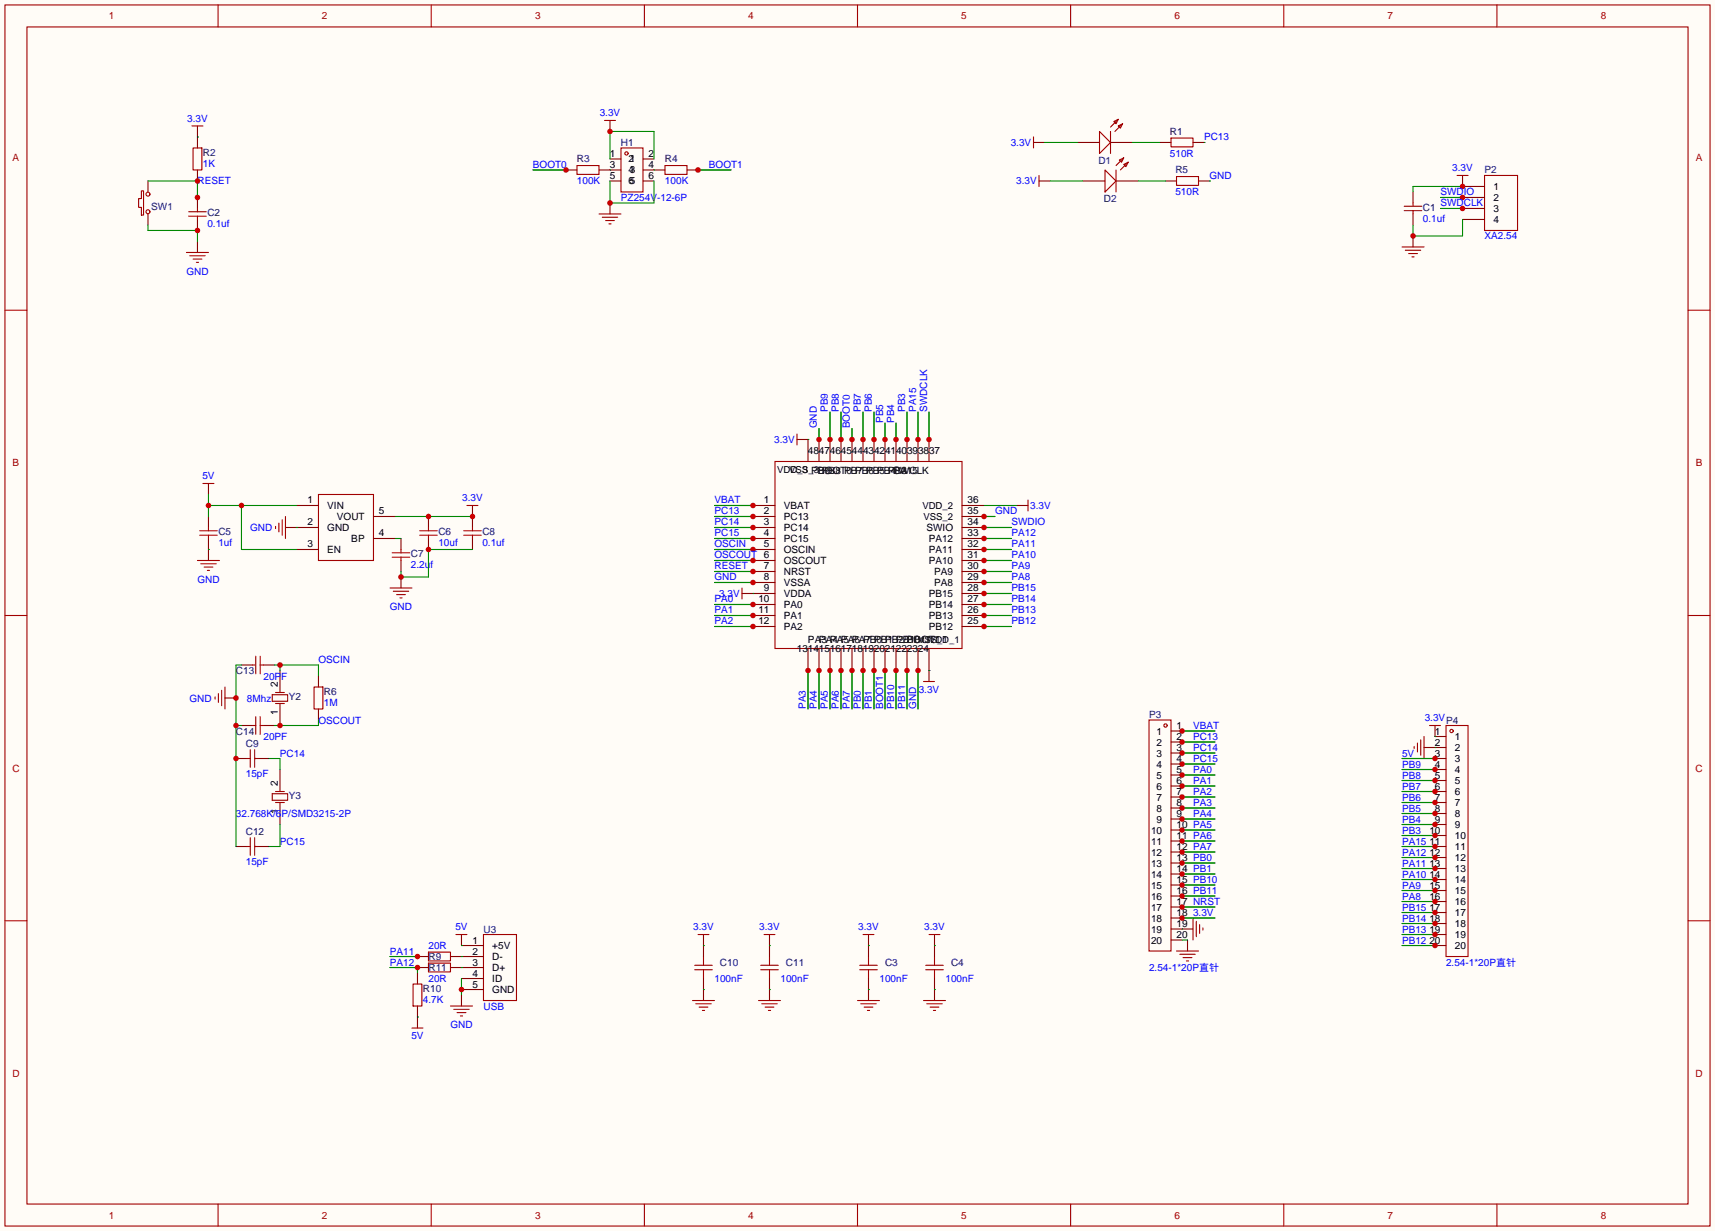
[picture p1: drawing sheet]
<svg xmlns="http://www.w3.org/2000/svg" width="396mm" height="284mm" viewBox="0 0 396 284" stroke-linecap="round" stroke-linejoin="round" font-family="sans-serif">
<path d="M0 0h396v284.2h-396z" fill="#fffcf7"/>
<g fill="none" stroke="#870000" stroke-width=".25">
<path d="M45.6 29.1v5.1M45.6 39.2v2.6M130.7 39.2h2.5M138.3 39.2h5.1M140.8 27.8v2.6M140.8 36.7h2.6M148.5 36.7h2.5M148.5 39.2h5M158.6 39.2h2.6M238.6 32.9h2.6M248.8 32.9h5.1M256.4 32.9h5.1"/>
<path d="M267.8 32.9h2.6M275.5 32.9h2.5M34.2 41.8v2.5M34.2 49.4v2.5M45.6 45.6v2.5M45.6 50.7v2.5M45.6 55.8v2.5M140.8 41.8h2.6M140.8 46.9v2.5M148.5 41.8h2.5M239.9 41.8h2.5M250.1 41.8h5"/>
<path d="M257.7 41.8h5.1M269.1 41.8h2.6M276.7 41.8h2.6M326.3 44.3v2.6M326.3 49.4v2.5M326.3 54.5v2.5M337.7 40.5v2.6h5.1M337.7 45.6h5.1M337.7 48.1h5.1M337.7 50.7h5.1M48.1 111.6v2.6M48.1 119.3v2.5"/>
<path d="M68.5 116.7h5M86.2 119.3h5.1M98.9 119.3v2.5M109.1 116.7v5.1M173.9 116.7h5M173.9 119.3h5M184 101.5h2.6v5.1M189.1 101.5v5.1M191.6 101.5v5.1M194.2 101.5v5.1M196.7 101.5v5.1M199.3 101.5v5.1"/>
<path d="M201.8 101.5v5.1M204.3 101.5v5.1M206.9 101.5v5.1M209.4 101.5v5.1M212 101.5v5.1M214.5 101.5v5.1M222.1 116.7h5.1M222.1 119.3h5.1M234.8 116.7h2.6M48.1 124.3v5.1M65.9 121.8h7.6M68.5 126.9h5"/>
<path d="M86.2 124.3h5.1M92.6 124.3v2.6M92.6 129.4v2.6M92.6 133.2v2.6M98.9 124.3v2.6M109.1 124.3v2.6M171.3 137h7.6M173.9 121.8h5M173.9 126.9h5M173.9 124.3h5M173.9 139.6h5M173.9 134.5h5"/>
<path d="M173.9 132h5M173.9 129.4h5M222.1 121.8h5.1M222.1 137h5.1M222.1 126.9h5.1M222.1 124.3h5.1M222.1 139.6h5.1M222.1 134.5h5.1M222.1 132h5.1M222.1 129.4h5.1M55.8 153.5h2.5M60.8 153.5h2.6"/>
<path d="M64.6 154.8v5.1M73.5 156.1v2.5M173.9 144.7h5M173.9 142.1h5M186.6 149.7v5.1M189.1 149.7v5.1M191.6 149.7v5.1M194.2 149.7v5.1M196.7 149.7v5.1M199.3 149.7v5.1M201.8 149.7v5.1M204.3 149.7v5.1"/>
<path d="M206.9 149.7v5.1M209.4 149.7v5.1M212 149.7v5.1M214.5 149.7v7.7M222.1 144.7h5.1M222.1 142.1h5.1M51.9 161.2h2.6M54.5 175.1h2.5M55.8 167.5h2.5M59.6 175.1h2.5M60.8 167.5h2.6M64.6 162.4v5.1"/>
<path d="M64.6 177.7v5.1M73.5 163.7v2.5M270.4 168.8h2.5M270.4 171.3h2.5M270.4 173.9h2.5M270.4 176.4h2.5M270.4 178.9h2.5M328.8 172.6h5.1M331.3 167.5v2.6h2.6M331.3 175.1h2.6M331.3 177.7h2.6M54.5 195.5h2.5"/>
<path d="M59.6 195.5h2.5M64.6 185.3v5.1M270.4 181.5h2.5M270.4 184h2.5M270.4 186.6h2.5M270.4 189.1h2.5M270.4 191.6h2.5M270.4 194.2h2.5M270.4 196.7h2.5M270.4 199.3h2.5M331.3 195.5h2.6M331.3 180.2h2.6"/>
<path d="M331.3 182.8h2.6M331.3 185.3h2.6M331.3 187.8h2.6M331.3 190.4h2.6M331.3 192.9h2.6M331.3 198h2.6M106.6 215.8v2.5h5M162.4 215.8v5.1M177.7 215.8v5.1M200.5 215.8v5.1M215.8 215.8v5.1M270.4 214.5h5.1"/>
<path d="M270.4 201.8h2.5M270.4 204.3h2.5M270.4 206.9h2.5M270.4 209.4h2.5M270.4 212h2.5M270.4 217h2.5M274.2 217v2.6M331.3 200.5h2.6M331.3 203.1h2.6M331.3 205.6h2.6M331.3 208.2h2.6M331.3 210.7h2.6"/>
<path d="M331.3 213.2h2.6M331.3 215.8h2.6M331.3 218.3h2.6M96.4 224.7v2.5M96.4 232.3v5.1M96.4 220.9h2.5M96.4 223.4h2.5M104 220.9h7.6M104 223.4h7.6M106.6 229.7v2.6M106.6 225.9h5M106.6 228.5h5"/>
<path d="M162.4 225.9v5.1M177.7 225.9v5.1M200.5 225.9v5.1M215.8 225.9v5.1"/>
</g>
<g fill="none" stroke="#a10000" stroke-width=".25">
<path d="M1.1 1.1h393.7v282h-393.7zM6.2 6.2h383.6v271.8h-383.6zM50.4 1.1v5.1M99.6 1.1v5.1M148.8 1.1v5.1M198 1.1v5.1M247.2 1.1v5.1M296.4 1.1v5.1M345.6 1.1v5.1M44.3 29.1h2.6M44.6 34.2h2v5h-2zM133.2 38.2h5.1v2.1h-5.1z"/>
<path d="M139.6 27.8h2.5M143.4 34.2h5.1v10.1h-5.1zM153.5 38.2h5.1v2.1h-5.1zM238.6 31.6v2.6M253.9 30.4l2.5 2.5-2.5 2.5zM255.1 39.2l2.6 2.6-2.6 2.5zM256.4 30.4v5M257.2 28.1l1-.5-.5 1zM257.7 39.2v5.1M258.2 29.1l1-.5-.5 1zM258.2 27.6l-1.8 1.7M258.4 37l1.1-.6-.5 1.1z"/>
<path d="M259.2 28.6l-1.8 1.8M259.5 38l1-.5-.5 1zM259.5 36.4l-1.8 1.8M260.5 37.5l-1.8 1.7M270.4 31.9h5.1v2h-5.1zM32.6 44.1h.5v5.6h-.5v-1.8h-.6v-2.1h.6zM43.1 58.3h5M43.6 49.9h4M43.6 48.9h4M43.8 59.1h3.6M44.6 59.8h2M45.6 48.1v.8"/>
<path d="M45.6 49.9v.8M138.3 49.4h5.1M139.1 50.2h3.5M139.8 50.9h2.1M140.6 51.7h.5M239.9 40.5v2.6M271.7 40.8h5v2h-5zM323.7 57h5.1M324.2 48.6h4.1M324.2 47.6h4.1M324.5 57.8h3.5M325.2 58.5h2.1"/>
<path d="M326 59.3h.5M326.3 46.9v.7M326.3 48.6v.8M336.4 40.5h2.6M342.8 40.5h7.6v12.7h-7.6zM1.1 71.6h5.1M45.3 60.6h.5M389.8 71.6h5M46.9 111.6h2.5M65.9 119.3v5M73.5 114.2h12.7v15.2h-12.7zM107.8 116.7h2.6"/>
<path d="M178.9 106.6h43.2v43.1h-43.2zM184 100.2v2.5M237.4 115.4v2.6M45.6 129.4h5.1M46.1 123.6h4.1M46.1 122.6h4.1M46.4 130.2h3.5M47.1 130.9h2M47.9 131.7h.5M48.1 121.8v.8M48.1 123.6v.7M63.6 121.5v.5"/>
<path d="M64.4 120.8v2M65.2 120v3.6M90 135.8h5.1M90.6 128.7h4M90.6 127.6h4M90.8 136.5h3.6M91.6 137.3h2M92.3 138h.5M92.6 126.9v.7M92.6 128.7v.7M96.9 123.6h4.1M96.9 122.6h4.1"/>
<path d="M98.9 121.8v.8M98.9 123.6v.7M107.1 123.6h4M107.1 122.6h4M109.1 121.8v.8M109.1 123.6v.7M171.3 135.8v2.5M1.1 142.1h5.1M51.2 159.4v3.5M51.9 158.6v5.1M58.3 153.5h.8M59.1 151.5v4.1"/>
<path d="M60.1 151.5v4.1M60.1 153.5h.7M63.6 159.9h2.1M72.5 158.6h2v5.1h-2zM213.2 157.4h2.6M389.8 142.1h5M49.7 160.9v.5M50.4 160.1v2.1M57 175.1h.8M57.8 173.1v4.1M58.3 167.5h.8M58.8 173.1v4.1"/>
<path d="M58.8 175.1h.8M59.1 165.5v4M60.1 167.5h.7M60.1 165.5v4M62.9 160.4h3.5v1.5h-3.5zM63.6 162.4h2.1M265.3 166.2h5.1v53.4h-5.1zM326.5 172.3v.5M327.3 171.6v2M328 170.8v3.6M328.8 170.1v5M330.1 167.5h2.5"/>
<path d="M333.9 167.5h5.1v53.4h-5.1zM57 195.5h.8M57.8 193.4v4.1M58.8 193.4v4.1M58.8 195.5h.8M62.9 183.3h3.5v1.5h-3.5zM63.6 182.8h2.1M63.6 185.3h2.1M1.1 212.6h5.1M98.9 219.8h5.1v2.1h-5.1zM105.3 215.8h2.5M111.6 215.8h7.7v15.2h-7.7z"/>
<path d="M161.2 215.8h2.5M176.4 215.8h2.5M199.3 215.8h2.5M214.5 215.8h2.5M271.7 219.6h5M275.5 212v5M276.2 212.7v3.6M277 213.5v2M277.7 214.2v.6M389.8 212.6h5M95.1 237.4h2.6M95.4 227.2h2v5.1h-2z"/>
<path d="M98.9 222.4h5.1v2h-5.1zM104 232.3h5.1M104.8 233h3.5M105.5 233.8h2.1M106.3 234.6h.5M159.9 231h5.1M160.4 223.9h4.1M160.4 222.9h4.1M160.7 231.8h3.5M161.4 232.5h2M162.2 233.3h.5M162.4 220.9v2"/>
<path d="M162.4 223.9v2M175.1 231h5.1M175.6 223.9h4.1M175.6 222.9h4.1M175.9 231.8h3.6M176.7 232.5h2M177.4 233.3h.5M177.7 220.9v2M177.7 223.9v2M198 231h5.1M198.5 223.9h4.1M198.5 222.9h4.1"/>
<path d="M198.8 231.8h3.5M199.5 232.5h2M200.3 233.3h.5M200.5 220.9v2M200.5 223.9v2M213.2 231h5.1M213.7 223.9h4.1M213.7 222.9h4.1M214 231.8h3.6M214.8 232.5h2M215.5 233.3h.5M215.8 220.9v2"/>
<path d="M215.8 223.9v2M272.4 220.3h3.6M273.2 221.1h2M273.9 221.9h.5M50.4 278v5.1M99.6 278v5.1M148.8 278v5.1M198 278v5.1M247.2 278v5.1M296.4 278v5.1M345.6 278v5.1"/>
<circle cx="144.7" cy="35.4" r=".38"/>
<circle cx="34.2" cy="44.8" r=".46"/>
<circle cx="34.2" cy="48.9" r=".46"/>
<circle cx="269.1" cy="167.5" r=".38"/>
<circle cx="335.2" cy="168.8" r=".38"/>
</g>
<path d="M106.6 218.3h.1M106.6 225.9v3.8" fill="none" stroke="#008700" stroke-width=".25"/>
<circle cx="106.6" cy="228.5" r=".63" fill="#c00"/>
<path d="M55.8 153.5h-1.3v42M54.5 167.5h1.3" fill="none" stroke="#008700" stroke-width=".25"/>
<g fill="#c00">
<circle cx="54.5" cy="161.2" r=".63"/>
<circle cx="54.5" cy="167.5" r=".63"/>
<circle cx="54.5" cy="175.1" r=".63"/>
</g>
<path d="M241.2 32.9h7.6M34.2 51.9v1.3h11.4v2.6" fill="none" stroke="#008700" stroke-width=".25"/>
<circle cx="45.6" cy="53.2" r=".63" fill="#c00"/>
<path d="M45.6 31.6h.1M48.1 114.2v5.1M48.1 116.7h20.4M55.8 116.7v10.2h12.7M48.1 126.9h.1" fill="none" stroke="#008700" stroke-width=".25"/>
<g fill="#c00">
<circle cx="48.1" cy="116.7" r=".63"/>
<circle cx="55.8" cy="116.7" r=".63"/>
</g>
<path d="M91.3 119.3h17.8" fill="none" stroke="#008700" stroke-width=".25"/>
<g fill="#c00">
<circle cx="98.9" cy="119.3" r=".63"/>
<circle cx="109.1" cy="119.3" r=".63"/>
</g>
<path d="M109.1 126.9h-10.2v6.3h-6.3v-1.2" fill="none" stroke="#008700" stroke-width=".25"/>
<g fill="#c00">
<circle cx="92.6" cy="133.2" r=".63"/>
<circle cx="98.9" cy="126.9" r=".63"/>
</g>
<g fill="none" stroke="#008700" stroke-width=".25">
<path d="M140.8 36.7v-6.3h10.2v6.3M242.4 41.8h7.7M68.5 121.8h.1M331.3 170.1h.1M331.3 172.6h.1M162.4 218.3h.1M177.7 218.3h.1M200.5 218.3h.1M215.8 218.3h.1M272.9 214.5h.1M272.9 217h1.3M162.4 228.5h.1"/>
<path d="M177.7 228.5h.1M200.5 228.5h.1M215.8 228.5h.1"/>
</g>
<circle cx="140.8" cy="30.4" r=".63" fill="#c00"/>
<path d="M140.8 41.8v5.1h10.2v-5.1" fill="none" stroke="#008700" stroke-width=".25"/>
<circle cx="140.8" cy="46.9" r=".63" fill="#c00"/>
<path d="M337.7 43.1h-11.4v1.2" fill="none" stroke="#008700" stroke-width=".25"/>
<circle cx="337.7" cy="43.1" r=".63" fill="#c00"/>
<path d="M337.7 50.7v3.8h-11.4v-2.6" fill="none" stroke="#008700" stroke-width=".25"/>
<circle cx="326.3" cy="54.5" r=".63" fill="#c00"/>
<path d="M186.6 101.5h.1M227.2 116.7h7.6M173.9 137h.1M214.5 154.8h.1M73.5 166.2v1.3h-10.1M96.4 234.8h.1M106.6 220.9h.1M106.6 223.4h.1" fill="none" stroke="#008700" stroke-width=".25"/>
<circle cx="64.6" cy="167.5" r=".63" fill="#c00"/>
<path d="M63.4 153.5h10.1v2.6M64.6 153.5v1.3" fill="none" stroke="#008700" stroke-width=".25"/>
<circle cx="64.6" cy="153.5" r=".63" fill="#c00"/>
<path d="M140.8 39.2h.1M151 39.2h.1M261.5 32.9h6.3M278 32.9h.1M262.8 41.8h6.3M279.3 41.8h.1M91.3 124.3h1.3M62.1 175.1h2.5v2.6M64.6 190.4v5.1h-2.5M90 220.9h6.4" fill="none" stroke="#008700" stroke-width=".25"/>
<circle cx="96.4" cy="220.9" r=".63" fill="#c00"/>
<path d="M90 223.4h6.4v1.3" fill="none" stroke="#008700" stroke-width=".25"/>
<circle cx="96.4" cy="223.4" r=".63" fill="#c00"/>
<path d="M34.2 41.8h11.4v3.8" fill="none" stroke="#008700" stroke-width=".25"/>
<g fill="#c00">
<circle cx="45.6" cy="41.8" r=".63"/>
<circle cx="45.6" cy="45.6" r=".63"/>
</g>
<path d="M323.7 175.1h7.6" fill="none" stroke="#008700" stroke-width=".25"/>
<circle cx="331.3" cy="175.1" r=".63" fill="#c00"/>
<path d="M323.7 177.7h7.6" fill="none" stroke="#008700" stroke-width=".25"/>
<circle cx="331.3" cy="177.7" r=".63" fill="#c00"/>
<path d="M323.7 180.2h7.6" fill="none" stroke="#008700" stroke-width=".25"/>
<circle cx="331.3" cy="180.2" r=".63" fill="#c00"/>
<path d="M323.7 182.8h7.6" fill="none" stroke="#008700" stroke-width=".25"/>
<circle cx="331.3" cy="182.8" r=".63" fill="#c00"/>
<path d="M323.7 185.3h7.6" fill="none" stroke="#008700" stroke-width=".25"/>
<circle cx="331.3" cy="185.3" r=".63" fill="#c00"/>
<path d="M323.7 187.8h7.6" fill="none" stroke="#008700" stroke-width=".25"/>
<circle cx="331.3" cy="187.8" r=".63" fill="#c00"/>
<path d="M323.7 190.4h7.6" fill="none" stroke="#008700" stroke-width=".25"/>
<circle cx="331.3" cy="190.4" r=".63" fill="#c00"/>
<path d="M323.7 192.9h7.6" fill="none" stroke="#008700" stroke-width=".25"/>
<circle cx="331.3" cy="192.9" r=".63" fill="#c00"/>
<path d="M323.7 195.5h7.6" fill="none" stroke="#008700" stroke-width=".25"/>
<circle cx="331.3" cy="195.5" r=".63" fill="#c00"/>
<path d="M323.7 198h7.6" fill="none" stroke="#008700" stroke-width=".25"/>
<circle cx="331.3" cy="198" r=".63" fill="#c00"/>
<path d="M323.7 200.5h7.6" fill="none" stroke="#008700" stroke-width=".25"/>
<circle cx="331.3" cy="200.5" r=".63" fill="#c00"/>
<path d="M323.7 203.1h7.6" fill="none" stroke="#008700" stroke-width=".25"/>
<circle cx="331.3" cy="203.1" r=".63" fill="#c00"/>
<path d="M323.7 205.6h7.6" fill="none" stroke="#008700" stroke-width=".25"/>
<circle cx="331.3" cy="205.6" r=".63" fill="#c00"/>
<path d="M323.7 208.2h7.6" fill="none" stroke="#008700" stroke-width=".25"/>
<circle cx="331.3" cy="208.2" r=".63" fill="#c00"/>
<path d="M323.7 210.7h7.6" fill="none" stroke="#008700" stroke-width=".25"/>
<circle cx="331.3" cy="210.7" r=".63" fill="#c00"/>
<path d="M323.7 213.2h7.6" fill="none" stroke="#008700" stroke-width=".25"/>
<circle cx="331.3" cy="213.2" r=".63" fill="#c00"/>
<path d="M323.7 215.8h7.6" fill="none" stroke="#008700" stroke-width=".25"/>
<circle cx="331.3" cy="215.8" r=".63" fill="#c00"/>
<path d="M323.7 218.3h7.6" fill="none" stroke="#008700" stroke-width=".25"/>
<circle cx="331.3" cy="218.3" r=".63" fill="#c00"/>
<path d="M272.9 168.8h7.6" fill="none" stroke="#008700" stroke-width=".25"/>
<circle cx="272.9" cy="168.8" r=".63" fill="#c00"/>
<path d="M272.9 171.3h7.6" fill="none" stroke="#008700" stroke-width=".25"/>
<circle cx="272.9" cy="171.3" r=".63" fill="#c00"/>
<path d="M272.9 173.9h7.6" fill="none" stroke="#008700" stroke-width=".25"/>
<circle cx="272.9" cy="173.9" r=".63" fill="#c00"/>
<path d="M272.9 176.4h7.6" fill="none" stroke="#008700" stroke-width=".25"/>
<circle cx="272.9" cy="176.4" r=".63" fill="#c00"/>
<path d="M272.9 178.9h7.6" fill="none" stroke="#008700" stroke-width=".25"/>
<circle cx="272.9" cy="178.9" r=".63" fill="#c00"/>
<path d="M272.9 181.5h7.6" fill="none" stroke="#008700" stroke-width=".25"/>
<circle cx="272.9" cy="181.5" r=".63" fill="#c00"/>
<path d="M272.9 184h7.6" fill="none" stroke="#008700" stroke-width=".25"/>
<circle cx="272.9" cy="184" r=".63" fill="#c00"/>
<path d="M272.9 186.6h7.6" fill="none" stroke="#008700" stroke-width=".25"/>
<circle cx="272.9" cy="186.6" r=".63" fill="#c00"/>
<path d="M272.9 189.1h7.6" fill="none" stroke="#008700" stroke-width=".25"/>
<circle cx="272.9" cy="189.1" r=".63" fill="#c00"/>
<path d="M272.9 191.6h7.6" fill="none" stroke="#008700" stroke-width=".25"/>
<circle cx="272.9" cy="191.6" r=".63" fill="#c00"/>
<path d="M272.9 212h7.6" fill="none" stroke="#008700" stroke-width=".25"/>
<circle cx="272.9" cy="212" r=".63" fill="#c00"/>
<path d="M272.9 209.4h7.6" fill="none" stroke="#008700" stroke-width=".25"/>
<circle cx="272.9" cy="209.4" r=".63" fill="#c00"/>
<path d="M272.9 206.9h7.6" fill="none" stroke="#008700" stroke-width=".25"/>
<circle cx="272.9" cy="206.9" r=".63" fill="#c00"/>
<path d="M272.9 204.3h7.6" fill="none" stroke="#008700" stroke-width=".25"/>
<circle cx="272.9" cy="204.3" r=".63" fill="#c00"/>
<path d="M272.9 201.8h7.6" fill="none" stroke="#008700" stroke-width=".25"/>
<circle cx="272.9" cy="201.8" r=".63" fill="#c00"/>
<path d="M272.9 199.3h7.6" fill="none" stroke="#008700" stroke-width=".25"/>
<circle cx="272.9" cy="199.3" r=".63" fill="#c00"/>
<path d="M272.9 196.7h7.6" fill="none" stroke="#008700" stroke-width=".25"/>
<circle cx="272.9" cy="196.7" r=".63" fill="#c00"/>
<path d="M272.9 194.2h7.6" fill="none" stroke="#008700" stroke-width=".25"/>
<circle cx="272.9" cy="194.2" r=".63" fill="#c00"/>
<path d="M123.1 39.2h7.6" fill="none" stroke="#008700" stroke-width=".25"/>
<circle cx="130.7" cy="39.2" r=".63" fill="#c00"/>
<path d="M161.2 39.2h7.6" fill="none" stroke="#008700" stroke-width=".25"/>
<circle cx="161.2" cy="39.2" r=".63" fill="#c00"/>
<path d="M332.6 45.6h5.1" fill="none" stroke="#008700" stroke-width=".25"/>
<circle cx="337.7" cy="45.6" r=".63" fill="#c00"/>
<path d="M332.6 48.1h5.1" fill="none" stroke="#008700" stroke-width=".25"/>
<circle cx="337.7" cy="48.1" r=".63" fill="#c00"/>
<path d="M165 126.9h8.9" fill="none" stroke="#008700" stroke-width=".25"/>
<circle cx="173.9" cy="126.9" r=".63" fill="#c00"/>
<path d="M165 129.4h8.9" fill="none" stroke="#008700" stroke-width=".25"/>
<circle cx="173.9" cy="129.4" r=".63" fill="#c00"/>
<path d="M165 121.8h8.9" fill="none" stroke="#008700" stroke-width=".25"/>
<circle cx="173.9" cy="121.8" r=".63" fill="#c00"/>
<path d="M165 124.3h8.9" fill="none" stroke="#008700" stroke-width=".25"/>
<circle cx="173.9" cy="124.3" r=".63" fill="#c00"/>
<path d="M165 142.1h8.9" fill="none" stroke="#008700" stroke-width=".25"/>
<circle cx="173.9" cy="142.1" r=".63" fill="#c00"/>
<path d="M165 144.7h8.9" fill="none" stroke="#008700" stroke-width=".25"/>
<circle cx="173.9" cy="144.7" r=".63" fill="#c00"/>
<path d="M165 119.3h8.9" fill="none" stroke="#008700" stroke-width=".25"/>
<circle cx="173.9" cy="119.3" r=".63" fill="#c00"/>
<path d="M165 116.7h8.9" fill="none" stroke="#008700" stroke-width=".25"/>
<circle cx="173.9" cy="116.7" r=".63" fill="#c00"/>
<path d="M165 132h8.9" fill="none" stroke="#008700" stroke-width=".25"/>
<circle cx="173.9" cy="132" r=".63" fill="#c00"/>
<path d="M165 134.5h8.9" fill="none" stroke="#008700" stroke-width=".25"/>
<circle cx="173.9" cy="134.5" r=".63" fill="#c00"/>
<path d="M165 139.6h8.9" fill="none" stroke="#008700" stroke-width=".25"/>
<circle cx="173.9" cy="139.6" r=".63" fill="#c00"/>
<path d="M189.1 154.8v8.9" fill="none" stroke="#008700" stroke-width=".25"/>
<circle cx="189.1" cy="154.8" r=".63" fill="#c00"/>
<path d="M204.3 154.8v8.9" fill="none" stroke="#008700" stroke-width=".25"/>
<circle cx="204.3" cy="154.8" r=".63" fill="#c00"/>
<path d="M212 154.8v8.9" fill="none" stroke="#008700" stroke-width=".25"/>
<circle cx="212" cy="154.8" r=".63" fill="#c00"/>
<path d="M191.6 154.8v8.9" fill="none" stroke="#008700" stroke-width=".25"/>
<circle cx="191.6" cy="154.8" r=".63" fill="#c00"/>
<path d="M194.2 154.8v8.9" fill="none" stroke="#008700" stroke-width=".25"/>
<circle cx="194.2" cy="154.8" r=".63" fill="#c00"/>
<path d="M196.7 154.8v8.9" fill="none" stroke="#008700" stroke-width=".25"/>
<circle cx="196.7" cy="154.8" r=".63" fill="#c00"/>
<path d="M199.3 154.8v8.9" fill="none" stroke="#008700" stroke-width=".25"/>
<circle cx="199.3" cy="154.8" r=".63" fill="#c00"/>
<path d="M201.8 154.8v8.9" fill="none" stroke="#008700" stroke-width=".25"/>
<circle cx="201.8" cy="154.8" r=".63" fill="#c00"/>
<path d="M206.9 154.8v8.9" fill="none" stroke="#008700" stroke-width=".25"/>
<circle cx="206.9" cy="154.8" r=".63" fill="#c00"/>
<path d="M209.4 154.8v8.9" fill="none" stroke="#008700" stroke-width=".25"/>
<circle cx="209.4" cy="154.8" r=".63" fill="#c00"/>
<path d="M186.6 154.8v8.9" fill="none" stroke="#008700" stroke-width=".25"/>
<circle cx="186.6" cy="154.8" r=".63" fill="#c00"/>
<path d="M227.2 126.9h6.4" fill="none" stroke="#008700" stroke-width=".25"/>
<circle cx="227.2" cy="126.9" r=".63" fill="#c00"/>
<path d="M227.2 124.3h6.4" fill="none" stroke="#008700" stroke-width=".25"/>
<circle cx="227.2" cy="124.3" r=".63" fill="#c00"/>
<path d="M227.2 119.3h2.5" fill="none" stroke="#008700" stroke-width=".25"/>
<circle cx="227.2" cy="119.3" r=".63" fill="#c00"/>
<path d="M227.2 144.7h6.4" fill="none" stroke="#008700" stroke-width=".25"/>
<circle cx="227.2" cy="144.7" r=".63" fill="#c00"/>
<path d="M227.2 142.1h6.4" fill="none" stroke="#008700" stroke-width=".25"/>
<circle cx="227.2" cy="142.1" r=".63" fill="#c00"/>
<path d="M227.2 139.6h6.4" fill="none" stroke="#008700" stroke-width=".25"/>
<circle cx="227.2" cy="139.6" r=".63" fill="#c00"/>
<path d="M227.2 137h6.4" fill="none" stroke="#008700" stroke-width=".25"/>
<circle cx="227.2" cy="137" r=".63" fill="#c00"/>
<path d="M227.2 129.4h6.4" fill="none" stroke="#008700" stroke-width=".25"/>
<circle cx="227.2" cy="129.4" r=".63" fill="#c00"/>
<path d="M227.2 132h6.4" fill="none" stroke="#008700" stroke-width=".25"/>
<circle cx="227.2" cy="132" r=".63" fill="#c00"/>
<path d="M227.2 134.5h6.4" fill="none" stroke="#008700" stroke-width=".25"/>
<circle cx="227.2" cy="134.5" r=".63" fill="#c00"/>
<path d="M227.2 121.8h6.4" fill="none" stroke="#008700" stroke-width=".25"/>
<circle cx="227.2" cy="121.8" r=".63" fill="#c00"/>
<path d="M196.7 98.9v2.6" fill="none" stroke="#008700" stroke-width=".25"/>
<circle cx="196.7" cy="101.5" r=".63" fill="#c00"/>
<path d="M189.1 98.9v2.6" fill="none" stroke="#008700" stroke-width=".25"/>
<circle cx="189.1" cy="101.5" r=".63" fill="#c00"/>
<path d="M206.9 97.7v3.8" fill="none" stroke="#008700" stroke-width=".25"/>
<circle cx="206.9" cy="101.5" r=".63" fill="#c00"/>
<path d="M204.3 97.7v3.8" fill="none" stroke="#008700" stroke-width=".25"/>
<circle cx="204.3" cy="101.5" r=".63" fill="#c00"/>
<path d="M214.5 95.1v6.4" fill="none" stroke="#008700" stroke-width=".25"/>
<circle cx="214.5" cy="101.5" r=".63" fill="#c00"/>
<path d="M212 95.1v6.4" fill="none" stroke="#008700" stroke-width=".25"/>
<circle cx="212" cy="101.5" r=".63" fill="#c00"/>
<path d="M209.4 95.1v6.4" fill="none" stroke="#008700" stroke-width=".25"/>
<circle cx="209.4" cy="101.5" r=".63" fill="#c00"/>
<path d="M201.8 95.1v6.4" fill="none" stroke="#008700" stroke-width=".25"/>
<circle cx="201.8" cy="101.5" r=".63" fill="#c00"/>
<path d="M199.3 95.1v6.4" fill="none" stroke="#008700" stroke-width=".25"/>
<circle cx="199.3" cy="101.5" r=".63" fill="#c00"/>
<path d="M194.2 95.1v6.4" fill="none" stroke="#008700" stroke-width=".25"/>
<circle cx="194.2" cy="101.5" r=".63" fill="#c00"/>
<path d="M191.6 95.1v6.4" fill="none" stroke="#008700" stroke-width=".25"/>
<circle cx="191.6" cy="101.5" r=".63" fill="#c00"/>
<g font-size="2.3" fill="#a00000">
<text x="25.1" y="4.5">1</text>
<text x="74.3" y="4.5">2</text>
<text x="123.5" y="4.5">3</text>
<text x="172.7" y="4.5">4</text>
<text x="222" y="4.5">5</text>
<text x="271.2" y="4.5">6</text>
<text x="320.4" y="4.5">7</text>
<text x="369.6" y="4.5">8</text>
<text x="2.9" y="37.2">A</text>
<text x="391.5" y="37.2">A</text>
<text x="2.9" y="107.7">B</text>
<text x="391.5" y="107.7">B</text>
<text x="2.9" y="178.2">C</text>
<text x="391.5" y="178.2">C</text>
<text x="2.9" y="248.6">D</text>
<text x="391.5" y="248.6">D</text>
<text x="25.1" y="281.4">1</text>
<text x="74.3" y="281.4">2</text>
<text x="123.5" y="281.4">3</text>
<text x="172.7" y="281.4">4</text>
<text x="222" y="281.4">5</text>
<text x="271.2" y="281.4">6</text>
<text x="320.4" y="281.4">7</text>
<text x="369.6" y="281.4">8</text>
</g>
<g font-size="2.3" fill="#00f">
<text x="43.2" y="28.1">3.3V</text>
<text x="138.5" y="26.8">3.3V</text>
<text x="233.4" y="33.7">3.3V</text>
<text x="278" y="32.4">PC13</text>
<text x="46.9" y="38.5">1K</text>
<text x="123.1" y="38.8">BOOT0</text>
<text x="163.7" y="38.8">BOOT1</text>
<text x="270.1" y="36.2">510R</text>
<text x="279.3" y="41.3">GND</text>
<text x="335.3" y="39.5">3.3V</text>
<text x="45.6" y="42.6">RESET</text>
<text x="133.2" y="42.6">100K</text>
<text x="143.4" y="46.4">PZ254V-12-6P</text>
<text x="153.5" y="42.6">100K</text>
<text x="234.6" y="42.6">3.3V</text>
<text x="271.4" y="45.1">510R</text>
<text x="332.6" y="45.1">SWDIO</text>
<text x="332.6" y="47.7">SWDCLK</text>
<text x="47.9" y="52.5">0.1uf</text>
<text x="328.5" y="51.2">0.1uf</text>
<text x="342.8" y="55.3">XA2.54</text>
<text x="43" y="63.4">GND</text>
<text x="191.2" y="95.1" transform="rotate(-90 191.2 95.1)">PB9</text>
<text x="193.7" y="95.1" transform="rotate(-90 193.7 95.1)">PB8</text>
<text x="198.8" y="95.1" transform="rotate(-90 198.8 95.1)">PB7</text>
<text x="201.3" y="95.1" transform="rotate(-90 201.3 95.1)">PB6</text>
<text x="209" y="95.1" transform="rotate(-90 209 95.1)">PB3</text>
<text x="211.5" y="95.1" transform="rotate(-90 211.5 95.1)">PA15</text>
<text x="214" y="95.1" transform="rotate(-90 214 95.1)">SWDCLK</text>
<text x="188.6" y="98.9" transform="rotate(-90 188.6 98.9)">GND</text>
<text x="196.3" y="98.9" transform="rotate(-90 196.3 98.9)">BOOT0</text>
<text x="203.9" y="97.7" transform="rotate(-90 203.9 97.7)">PB5</text>
<text x="206.4" y="97.7" transform="rotate(-90 206.4 97.7)">PB4</text>
<text x="178.8" y="102.3">3.3V</text>
<text x="46.7" y="110.7">5V</text>
<text x="106.7" y="115.7">3.3V</text>
<text x="165" y="118.8">PC13</text>
<text x="165" y="116.3">VBAT</text>
<text x="229.7" y="118.8">GND</text>
<text x="237.9" y="117.5">3.3V</text>
<text x="57.7" y="122.6">GND</text>
<text x="165" y="121.3">PC14</text>
<text x="165" y="123.9">PC15</text>
<text x="233.6" y="123.9">PA12</text>
<text x="233.6" y="121.3">SWDIO</text>
<text x="50.4" y="126.2">1uf</text>
<text x="94.9" y="131.2">2.2uf</text>
<text x="101.2" y="126.2">10uf</text>
<text x="111.4" y="126.2">0.1uf</text>
<text x="165" y="126.4">OSCIN</text>
<text x="165" y="129">OSCOUT 6</text>
<text x="165" y="131.5">RESET</text>
<text x="233.6" y="126.4">PA11</text>
<text x="233.6" y="129">PA10</text>
<text x="233.6" y="131.5">PA9</text>
<text x="45.6" y="134.5">GND</text>
<text x="165" y="134">GND</text>
<text x="166.1" y="137.8">3.3V</text>
<text x="233.6" y="136.6">PB15</text>
<text x="233.6" y="134">PA8</text>
<text x="90" y="140.9">GND</text>
<text x="165" y="141.7">PA1</text>
<text x="165" y="139.1">PA0</text>
<text x="233.6" y="141.7">PB13</text>
<text x="233.6" y="139.1">PB14</text>
<text x="165" y="144.2">PA2</text>
<text x="233.6" y="144.2">PB12</text>
<text x="73.5" y="153.1">OSCIN</text>
<text x="43.8" y="162">GND</text>
<text x="57" y="162">8Mhz</text>
<text x="60.8" y="156.9">20PF</text>
<text x="212.1" y="159.9">3.3V</text>
<text x="73.5" y="167.1">OSCOUT</text>
<text x="74.8" y="163">1M</text>
<text x="186.1" y="163.7" transform="rotate(-90 186.1 163.7)">PA3</text>
<text x="188.6" y="163.7" transform="rotate(-90 188.6 163.7)">PA4</text>
<text x="191.2" y="163.7" transform="rotate(-90 191.2 163.7)">PA5</text>
<text x="193.7" y="163.7" transform="rotate(-90 193.7 163.7)">PA6</text>
<text x="196.3" y="163.7" transform="rotate(-90 196.3 163.7)">PA7</text>
<text x="198.8" y="163.7" transform="rotate(-90 198.8 163.7)">PB0</text>
<text x="201.3" y="163.7" transform="rotate(-90 201.3 163.7)">PB1</text>
<text x="203.9" y="163.7" transform="rotate(-90 203.9 163.7)">BOOT1</text>
<text x="206.4" y="163.7" transform="rotate(-90 206.4 163.7)">PB10</text>
<text x="209" y="163.7" transform="rotate(-90 209 163.7)">PB11</text>
<text x="211.5" y="163.7" transform="rotate(-90 211.5 163.7)">GND</text>
<text x="329" y="166.5">3.3VP4</text>
<text x="60.8" y="170.9">20PF</text>
<text x="275.5" y="168.3">VBAT</text>
<text x="275.5" y="170.9">PC13</text>
<text x="275.5" y="173.4">PC14</text>
<text x="56.8" y="179.5">15pF</text>
<text x="64.6" y="174.7">PC14</text>
<text x="275.5" y="175.9">PC15</text>
<text x="275.5" y="178.5">PA0</text>
<text x="323.7" y="174.7">5V</text>
<text x="323.7" y="177.2">PB9</text>
<text x="323.7" y="179.8">PB8</text>
<text x="275.5" y="181">PA1</text>
<text x="275.5" y="183.6">PA2</text>
<text x="323.7" y="182.3">PB7</text>
<text x="323.7" y="184.8">PB6</text>
<text x="54.5" y="188.6">32.768K/6P/SMD3215-2P</text>
<text x="275.5" y="186.1">PA3</text>
<text x="275.5" y="188.6">PA4</text>
<text x="323.7" y="187.4">PB5</text>
<text x="323.7" y="189.9">PB4</text>
<text x="64.6" y="195">PC15</text>
<text x="323.7" y="192.5">PB3</text>
<text x="323.7" y="195">PA15</text>
<text x="323.7" y="197.5">PA12</text>
<text x="56.8" y="199.8">15pF</text>
<text x="323.7" y="200.1">PA11</text>
<text x="323.7" y="202.6">PA10</text>
<text x="323.7" y="205.2">PA9</text>
<text x="323.7" y="207.7">PA8</text>
<text x="105.1" y="214.8">5V</text>
<text x="160.1" y="214.8">3.3V</text>
<text x="175.3" y="214.8">3.3V</text>
<text x="198.2" y="214.8">3.3V</text>
<text x="213.4" y="214.8">3.3V</text>
<text x="275.5" y="211.5">3.3V</text>
<text x="323.7" y="210.2">PB15</text>
<text x="323.7" y="212.8">PB14</text>
<text x="323.7" y="215.3">PB13</text>
<text x="90" y="220.4">PA11</text>
<text x="98.9" y="219.1">20R</text>
<text x="323.7" y="217.9">PB12</text>
<text x="90" y="222.9">PA12</text>
<text x="98.9" y="226.7">20R</text>
<text x="165" y="226.7">100nF</text>
<text x="180.2" y="226.7">100nF</text>
<text x="203.1" y="226.7">100nF</text>
<text x="218.3" y="226.7">100nF</text>
<text x="265.3" y="224.2">2.54-1*20P直针</text>
<text x="333.9" y="222.9">2.54-1*20P直针</text>
<text x="97.7" y="231.6">4.7K</text>
<text x="111.6" y="233.1">USB</text>
<text x="95" y="239.9">5V</text>
<text x="104" y="237.4">GND</text>
</g>
<g font-size="2.3" fill="#000080">
<text x="46.9" y="36">R2</text>
<text x="143.4" y="33.7">H1</text>
<text x="270.1" y="31.2">R1</text>
<text x="133.2" y="37.5">R3</text>
<text x="153.5" y="37.5">R4</text>
<text x="253.6" y="37.8">D1</text>
<text x="271.4" y="40.1">R5</text>
<text x="342.8" y="40.1">P2</text>
<text x="254.9" y="46.7">D2</text>
<text x="34.9" y="48.4">SW1</text>
<text x="47.9" y="50">C2</text>
<text x="328.5" y="48.7">C1</text>
<text x="50.4" y="123.6">C5</text>
<text x="101.2" y="123.6">C6</text>
<text x="111.4" y="123.6">C8</text>
<text x="94.9" y="128.7">C7</text>
<text x="54.5" y="155.6">C13</text>
<text x="66.7" y="161.7">Y2</text>
<text x="74.8" y="160.4">R6</text>
<text x="265.3" y="165.8">P3</text>
<text x="54.5" y="169.6">C14</text>
<text x="56.8" y="172.4">C9</text>
<text x="66.7" y="184.6">Y3</text>
<text x="56.8" y="192.7">C12</text>
<text x="111.6" y="215.3">U3</text>
<text x="98.9" y="221.7">R9</text>
<text x="98.9" y="224.2">R11</text>
<text x="166.2" y="222.9">C10</text>
<text x="181.5" y="222.9">C11</text>
<text x="204.3" y="222.9">C3</text>
<text x="219.6" y="222.9">C4</text>
<text x="97.7" y="229">R10</text>
</g>
<g font-size="2.3">
<text x="140.8" y="36.2">1</text>
<text x="140.8" y="38.8">3</text>
<text x="140.8" y="41.3">5</text>
<text x="145.1" y="40.1">43</text>
<text x="145.1" y="37.5">21</text>
<text x="149.7" y="41.3">6</text>
<text x="149.7" y="38.8">4</text>
<text x="149.7" y="36.2">2</text>
<text x="145.1" y="42.6">65</text>
<text x="344.8" y="43.9">1</text>
<text x="344.8" y="46.4">2</text>
<text x="344.8" y="48.9">3</text>
<text x="344.8" y="51.5">4</text>
<text x="186.6" y="104.8">48</text>
<text x="189.1" y="104.8">47</text>
<text x="191.6" y="104.8">46</text>
<text x="194.2" y="104.8">45</text>
<text x="196.7" y="104.8">44</text>
<text x="199.3" y="104.8">43</text>
<text x="201.8" y="104.8">42</text>
<text x="204.3" y="104.8">41</text>
<text x="206.9" y="104.8">40</text>
<text x="209.4" y="104.8">39</text>
<text x="212" y="104.8">38</text>
<text x="214.5" y="104.8">37</text>
<text x="189.8" y="109.4">PB8 PB7 PB5 PB3</text>
<text x="206.3" y="109.4">PA15</text>
<text x="71" y="116.3">1</text>
<text x="75.6" y="117.5">VIN</text>
<text x="87.5" y="118.8">5</text>
<text x="176.4" y="118.8">2</text>
<text x="176.4" y="116.3">1</text>
<text x="181" y="117.5">VBAT</text>
<text x="223.4" y="118.8">35</text>
<text x="223.4" y="116.3">36</text>
<text x="71" y="121.3">2</text>
<text x="75.6" y="122.6">GND</text>
<text x="77.8" y="120.1">VOUT</text>
<text x="81.1" y="125.1">BP</text>
<text x="87.5" y="123.9">4</text>
<text x="176.4" y="123.9">4</text>
<text x="176.4" y="121.3">3</text>
<text x="181" y="125.1">PC15</text>
<text x="181" y="122.6">PC14</text>
<text x="181" y="120.1">PC13</text>
<text x="213.9" y="122.6">SWIO</text>
<text x="214.4" y="125.1">PA12</text>
<text x="223.4" y="123.9">33</text>
<text x="223.4" y="121.3">34</text>
<text x="71" y="126.4">3</text>
<text x="75.6" y="127.7">EN</text>
<text x="176.4" y="131.5">7</text>
<text x="176.4" y="126.4">5</text>
<text x="181" y="130.2">OSCOUT</text>
<text x="181" y="127.7">OSCIN</text>
<text x="214.4" y="130.2">PA10</text>
<text x="214.4" y="127.7">PA11</text>
<text x="223.4" y="131.5">30</text>
<text x="223.4" y="129">31</text>
<text x="223.4" y="126.4">32</text>
<text x="176.4" y="136.6">9</text>
<text x="176.4" y="134">8</text>
<text x="181" y="137.8">VDDA</text>
<text x="181" y="135.3">VSSA</text>
<text x="181" y="132.8">NRST</text>
<text x="214.4" y="137.8">PB15</text>
<text x="215.7" y="135.3">PA8</text>
<text x="215.7" y="132.8">PA9</text>
<text x="223.4" y="136.6">28</text>
<text x="223.4" y="134">29</text>
<text x="175.1" y="141.7">11</text>
<text x="175.1" y="139.1">10</text>
<text x="181" y="142.9">PA1</text>
<text x="181" y="140.4">PA0</text>
<text x="214.4" y="142.9">PB13</text>
<text x="214.4" y="140.4">PB14</text>
<text x="223.4" y="141.7">26</text>
<text x="223.4" y="139.1">27</text>
<text x="175.1" y="144.2">12</text>
<text x="181" y="145.5">PA2</text>
<text x="186.6" y="148.5">PA3 PA5 PA7 PB1 PB10VSS_1</text>
<text x="189.1" y="148.5">PA4 PA6 PB0 PB2/BOOT1</text>
<text x="209.4" y="148.5">PB11VDD_1</text>
<text x="214.4" y="145.5">PB12</text>
<text x="223.4" y="144.2">25</text>
<text x="184" y="150.5">131415161718192021222324</text>
<text x="64.2" y="158.6" transform="rotate(-90 64.2 158.6)">2</text>
<text x="64.2" y="165" transform="rotate(-90 64.2 165)">1</text>
<text x="267.1" y="169.6">1</text>
<text x="267.1" y="172.1">2</text>
<text x="271.7" y="168.3">1</text>
<text x="271.7" y="170.9">2</text>
<text x="271.7" y="173.4">3</text>
<text x="331.3" y="169.6">1</text>
<text x="331.3" y="172.1">2</text>
<text x="335.9" y="170.9">1</text>
<text x="335.9" y="173.4">2</text>
<text x="267.1" y="174.7">3</text>
<text x="267.1" y="177.2">4</text>
<text x="267.1" y="179.8">5</text>
<text x="271.7" y="175.9">4</text>
<text x="271.7" y="178.5">5</text>
<text x="331.3" y="174.7">3</text>
<text x="331.3" y="177.2">4</text>
<text x="331.3" y="179.8">5</text>
<text x="335.9" y="175.9">3</text>
<text x="335.9" y="178.5">4</text>
<text x="64.2" y="181.5" transform="rotate(-90 64.2 181.5)">2</text>
<text x="267.1" y="182.3">6</text>
<text x="267.1" y="184.8">7</text>
<text x="271.7" y="181">6</text>
<text x="271.7" y="183.6">7</text>
<text x="331.3" y="182.3">6</text>
<text x="331.3" y="184.8">7</text>
<text x="335.9" y="181">5</text>
<text x="335.9" y="183.6">6</text>
<text x="64.2" y="187.8" transform="rotate(-90 64.2 187.8)">1</text>
<text x="267.1" y="187.4">8</text>
<text x="267.1" y="189.9">9</text>
<text x="271.7" y="186.1">8</text>
<text x="271.7" y="188.6">9</text>
<text x="271.7" y="191.2">10 PA5</text>
<text x="331.3" y="187.4">8</text>
<text x="331.3" y="189.9">9</text>
<text x="335.9" y="186.1">7</text>
<text x="335.9" y="188.6">8</text>
<text x="335.9" y="191.2">9</text>
<text x="265.8" y="192.5">10</text>
<text x="265.8" y="195">11</text>
<text x="265.8" y="197.5">12</text>
<text x="271.7" y="193.7">11 PA6</text>
<text x="271.7" y="196.3">12 PA7</text>
<text x="330" y="192.5">10</text>
<text x="330" y="195">11</text>
<text x="330" y="197.5">12</text>
<text x="335.9" y="193.7">10</text>
<text x="335.9" y="196.3">11</text>
<text x="265.8" y="200.1">13</text>
<text x="265.8" y="202.6">14</text>
<text x="271.7" y="198.8">13 PB0</text>
<text x="271.7" y="201.3">14 PB1</text>
<text x="271.7" y="203.9">15 PB10</text>
<text x="330" y="200.1">13</text>
<text x="330" y="202.6">14</text>
<text x="335.9" y="198.8">12</text>
<text x="335.9" y="201.3">13</text>
<text x="335.9" y="203.9">14</text>
<text x="265.8" y="205.2">15</text>
<text x="265.8" y="207.7">16</text>
<text x="271.7" y="206.4">16 PB11</text>
<text x="271.7" y="209">17 NRST</text>
<text x="330" y="205.2">15</text>
<text x="330" y="207.7">16</text>
<text x="335.9" y="206.4">15</text>
<text x="335.9" y="209">16</text>
<text x="265.8" y="210.2">17</text>
<text x="265.8" y="212.8">18</text>
<text x="265.8" y="215.3">19</text>
<text x="271.7" y="211.5">18</text>
<text x="271.7" y="214">19</text>
<text x="330" y="210.2">17</text>
<text x="330" y="212.8">18</text>
<text x="330" y="215.3">19</text>
<text x="335.9" y="211.5">17</text>
<text x="335.9" y="214">18</text>
<text x="109.1" y="217.9">1</text>
<text x="109.1" y="220.4">2</text>
<text x="113.7" y="219.1">+5V</text>
<text x="113.7" y="221.7">D-</text>
<text x="265.8" y="217.9">20</text>
<text x="271.7" y="216.6">20</text>
<text x="330" y="217.9">20</text>
<text x="335.9" y="216.6">19</text>
<text x="335.9" y="219.1">20</text>
<text x="109.1" y="222.9">3</text>
<text x="109.1" y="225.5">4</text>
<text x="113.7" y="224.2">D+</text>
<text x="113.7" y="226.7">ID</text>
<text x="109.1" y="228">5</text>
<text x="113.7" y="229.3">GND</text>
</g>
<g font-size="2.2">
<text x="179.4" y="109.3">VDD_3 PB9</text>
<text x="182.2" y="109.3">VSS_3BOOT0 PB6 PB4SWCLK</text>
<text x="213" y="117.4">VDD_2</text>
<text x="213.2" y="120">VSS_2</text>
</g>
</svg>
